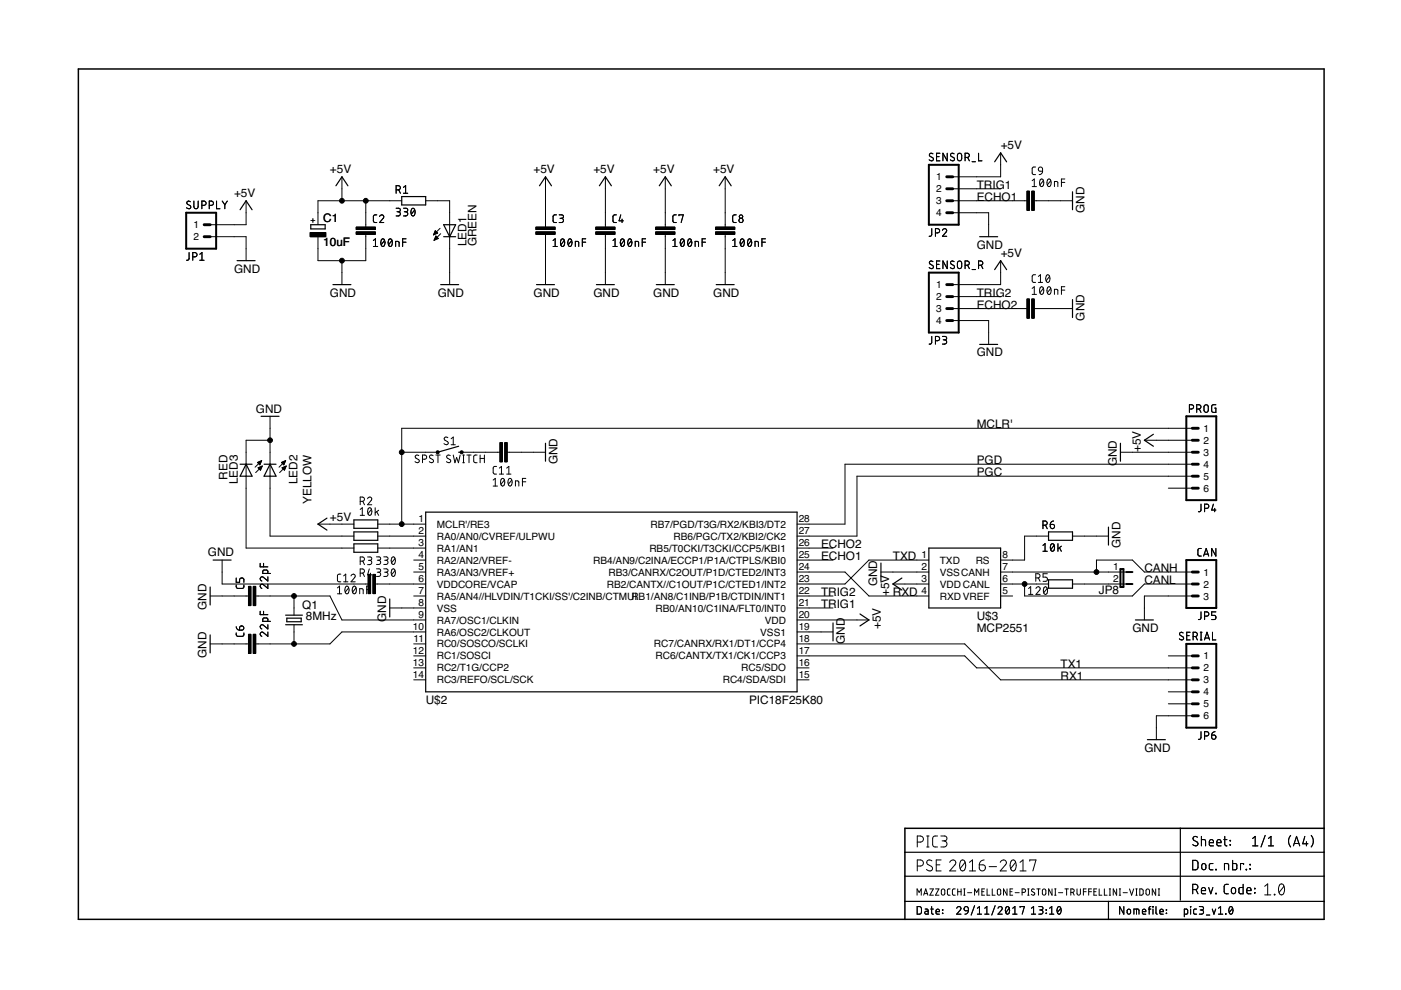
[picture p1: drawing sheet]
<svg xmlns="http://www.w3.org/2000/svg" width="297mm" height="210mm" viewBox="0 0 297 210" stroke-linecap="round" stroke-linejoin="round" font-family="sans-serif">
<g fill="none" stroke="#000" stroke-width=".21">
<path d="M72.5 37.5v5.1M85.5 39.7l.5-.3v1.6M115.7 37.5v10.7M128.4 37.5v10.7M141.1 37.5v10.7M153.8 37.5v10.7M197.8 32.6a.41 .41 0 0 0-.6-.1 .41 .41 0 0 0-.1 .6l.6 .3a.38 .38 0 0 1 .1 .5 .38 .38 0 0 1-.5 .2l-.3-.2M198.6 33.2h.5M199.3 32.5h-.7v1.6h.7M200.8 32.5v1.6l-.9-1.6v1.6M202.3 32.6a.41 .41 0 0 0-.6 0 .41 .41 0 0 0 0 .6l.5 .2a.44 .44 0 0 1-.1 .7 .44 .44 0 0 1-.6-.2M203.1 32.6l.3-.1 .4 .1 .1 1.1a.46 .46 0 0 1-.5 .4 .46 .46 0 0 1-.4-.4z"/>
<path d="M204.6 33.4h.5a.44 .44 0 0 0 .4-.5 .44 .44 0 0 0-.4-.4h-.5v1.6M205.1 33.4l.4 .7M206.1 34.3h.7M207.5 32.5v1.6h.7M212.2 32.4v5.1h-10.2M218.8 38.3l.5-.3v1.6M218.8 39.6h1M219.6 35.4h-.5l-.3 .4 .1 1 .2 .2h.5M220.3 35.5l.3-.1 .3 .1 .1 .8-.7-.1-.1-.3zM220.6 38.1l.3-.1a.95 .95 0 0 1 0 1.6 1 1 0 0 1-.3-1.5zM221 36.3l-.1 .4-.6 .3M221.2 38.3l-.7 .9"/>
<path d="M222.2 38.1l.2-.1a.95 .95 0 0 1 0 1.6 1 1 0 0 1-.2-1.5zM222.8 38.3l-.7 .9M223.6 39.6v-1.1l.7 .1v1M225 38.7h.8M225.8 38h-.8v1.6M40.1 53.6v1.4l-.6 .2M40.4 42.8a.41 .41 0 0 0-.6-.1 .41 .41 0 0 0-.1 .5l.6 .4a.41 .41 0 0 1 0 .6 .41 .41 0 0 1-.6 0l-.2-.2M40.9 54.5h.4a.46 .46 0 0 0 .5-.5 .46 .46 0 0 0-.5-.4h-.4v1.6M41.1 42.6v1.2a.46 .46 0 0 0 .5 .5 .46 .46 0 0 0 .4-.5v-1.2M42.4 55.2h.9M42.4 53.9l.4-.3v1.6M42.8 43.5h.4a.46 .46 0 0 0 .5-.4 .46 .46 0 0 0-.5-.5h-.4v1.7"/>
<path d="M44.4 43.5h.4a.46 .46 0 0 0 .5-.4 .46 .46 0 0 0-.5-.5h-.4v1.7M44.6 50.2h7.6v5.1M45.9 42.6v1.7h.7M47.1 42.6l.6 .8M47.7 43.4v.9M48.2 42.6l-.5 .8M52.2 42.6v5h-7.6M72.5 55.3v5M77.6 49.7v5.6h-10.2v-5.1M77.6 42.6v5.6M79.2 51l.4-.4v1.7M79.2 52.3h.9"/>
<path d="M79.9 45.6l-.6 .1-.1 .2v1.1l.2 .2h.5M80.5 45.9a.45 .45 0 0 1 .6-.3 .45 .45 0 0 1 .1 .7l-.7 .9h.9M80.9 50.7l.3-.1a.95 .95 0 0 1 0 1.7 1.04 1.04 0 0 1-.3-1.6zM81.5 51l-.7 .9M82.5 50.7l.2-.1a.97 .97 0 0 1 0 1.7 1.02 1.02 0 0 1-.2-1.6zM83.1 51l-.7 .9M83.9 52.3v-1.1l.7 .1v1M84 44.2h.5a.37 .37 0 0 1 .4 .3 .37 .37 0 0 1-.4 .4h-.3M84 40.3h.4a.44 .44 0 0 0 .5-.5 .44 .44 0 0 0-.5-.4h-.4v1.6M84.4 44.9a.44 .44 0 0 1 .5 .4 .44 .44 0 0 1-.5 .5h-.4M84.5 40.3l.4 .7M85.2 42.6h-17.8v5"/>
<path d="M85.4 51.4h.7M85.5 41h.9M85.6 44.2h.5a.37 .37 0 0 1 .4 .3 .37 .37 0 0 1-.4 .4h-.4M86 44.9a.44 .44 0 0 1 .5 .4 .44 .44 0 0 1-.5 .5h-.4M86.1 50.6h-.7v1.7M87.3 44.3l.3-.1a.97 .97 0 0 1 0 1.6 1 1 0 0 1-.3-1.5zM87.9 44.5l-.7 .9M90.3 42.6h5v17.7M91.9 49.7h.2M92 49.6h.4M92.1 49.5h.6M92.1 50.9h.1"/>
<path d="M92.1 50.8h.3M92.1 49.3h.6M92.2 49.2h.4M92.2 50.7h.5M92.2 49.1h.3M92.2 50.5h.7M92.3 49h.1M92.3 50.4h.5M92.3 48.9l.5 .5-.9 .4zM92.3 50.3h.4M92.4 50.2h.2M92.4 50.1l-.4 .8"/>
<path d="M92.4 50.1l.5 .5M92.4 50.1h.1M92.9 50.6l-.9 .3M93.3 48.4l-1.4 1.4M93.4 49.6l-1.4 1.3M115.7 49.7v10.6M117.3 52.3h.9M117.3 51l.4-.4v1.7M118 45.6h-.5l-.2 .3v1.1l.2 .2h.5M118.6 45.6h.5a.37 .37 0 0 1 .4 .3 .37 .37 0 0 1-.4 .4h-.4M119 50.7l.3-.1a.97 .97 0 0 1 0 1.7 1.02 1.02 0 0 1-.3-1.6zM119 46.3a.44 .44 0 0 1 .5 .4 .44 .44 0 0 1-.5 .5h-.4"/>
<path d="M119.6 51l-.7 .9M120.6 50.7l.2-.1a.97 .97 0 0 1 0 1.7 1.02 1.02 0 0 1-.2-1.6zM121.2 51l-.7 .9M122 52.3v-1.1l.7 .1v1M123.5 51.4h.7M124.2 50.6h-.7v1.7M128.4 49.7v10.6M130 52.3h.9M130 51l.4-.4v1.7M130.7 45.6h-.5l-.2 .3v1.1l.2 .2h.5M131.6 45.6l-.3 1.2h.9M131.7 50.7l.3-.1a.97 .97 0 0 1 0 1.7 1.02 1.02 0 0 1-.3-1.6z"/>
<path d="M131.9 46.5v.7M132.3 51l-.7 .9M133.3 50.7l.2-.1a.97 .97 0 0 1 0 1.7 1.02 1.02 0 0 1-.2-1.6zM133.9 51l-.7 .9M134.7 52.3v-1.1l.7 .1v1M136.2 51.4h.7M136.9 50.6h-.7v1.7M141.1 49.7v10.6M142.7 52.3h.9M142.7 51l.4-.4v1.7M143.4 45.6h-.5l-.2 .3v1.1l.2 .2h.5M144 45.7v-.1h.9l-.5 1.6"/>
<path d="M144.4 50.7l.3-.1a.97 .97 0 0 1 0 1.7 1.02 1.02 0 0 1-.3-1.6zM145 51l-.7 .9M146 50.7l.2-.1a.97 .97 0 0 1 0 1.7 1.02 1.02 0 0 1-.2-1.6zM146.6 51l-.7 .9M147.4 52.3v-1.1l.7 .1v1M148.9 51.4h.7M149.6 50.6h-.7v1.7M153.8 49.7v10.6M155.3 52.3h1M155.3 51l.5-.4v1.7M156.1 45.6h-.5l-.3 .3 .1 1.1 .2 .2h.5M157.1 50.7l.3-.1a.97 .97 0 0 1 0 1.7 1.02 1.02 0 0 1-.3-1.6z"/>
<path d="M157.7 51l-.7 .9M158.7 50.7l.2-.1a.95 .95 0 0 1 0 1.7 1.04 1.04 0 0 1-.2-1.6zM159.3 51l-.7 .9M160.1 52.3v-1.1l.7 .1v1M161.5 51.4h.8M162.3 50.6h-.8v1.7M197.5 48.5v1.4l-.5 .2M197.8 55.5l-.2-.1a.37 .37 0 0 0-.5 .1 .37 .37 0 0 0 .1 .5l.5 .3a.38 .38 0 0 1 .1 .5 .38 .38 0 0 1-.5 .1l-.3-.2M198.3 49.4h.5a.46 .46 0 0 0 .4-.5 .46 .46 0 0 0-.4-.4h-.5v1.6M198.6 56h.5M199.3 55.3h-.7v1.7h.7M199.8 48.8a.45 .45 0 0 1 .7-.3 .45 .45 0 0 1 .1 .7l-.8 .9h.9"/>
<path d="M200.8 55.3v1.7l-.9-1.7v1.7M202 42.6h15.7M202 40h10.2M202 45.1h7.6v5.1M202.3 55.5l-.2-.1a.38 .38 0 0 0-.5 .1 .38 .38 0 0 0 .1 .5l.5 .3a.44 .44 0 0 1-.1 .7 .44 .44 0 0 1-.6-.3M203.1 55.5l.3-.2 .4 .2 .1 1a.46 .46 0 0 1-.5 .5 .46 .46 0 0 1-.4-.5zM204.6 56.2h.5a.46 .46 0 0 0 .4-.4 .46 .46 0 0 0-.4-.5h-.5v1.7M205.1 56.2l.4 .8M206.1 57.1h.7M207.5 56.2h.4a.46 .46 0 0 0 .5-.4 .46 .46 0 0 0-.5-.5h-.4v1.7M208 56.2l.4 .8M212.2 55.3v5h-10.2"/>
<path d="M219.3 42.6h8.1M219.6 58.3h-.5l-.3 .3 .1 1.1 .2 .2h.5M220.2 59.9h.8M220.2 58.6l.4-.3v1.6M221.9 58.4l.3-.1a.97 .97 0 0 1 0 1.6 1.02 1.02 0 0 1-.3-1.5zM222.5 58.6l-.7 .9M197.5 71.3v1.4l-.2 .2-.3 .1M198.3 72.2h.5a.46 .46 0 0 0 .4-.4 .46 .46 0 0 0-.4-.5h-.5v1.7M199.8 71.3h.6a.36 .36 0 0 1 .3 .4 .36 .36 0 0 1-.3 .4h-.4M200.3 72.1a.46 .46 0 0 1 .4 .4 .46 .46 0 0 1-.4 .5h-.5M202 62.9h10.2M202 65.4h15.7"/>
<path d="M202 68h7.6v5M218.8 61.2l.5-.4v1.6M218.8 62.4h1M219.3 65.4h8.1M220.6 60.9l.3-.1a.97 .97 0 0 1 0 1.6 1.02 1.02 0 0 1-.3-1.5zM221.2 61.2l-.7 .9M222.2 60.9l.2-.1a.97 .97 0 0 1 0 1.6 1.02 1.02 0 0 1-.2-1.5zM222.8 61.2l-.7 .9M223.6 62.4v-1.1l.7 .2v.9M225 61.5h.8M225.8 60.8h-.8v1.6M54.6 98l.5 .6"/>
<path d="M54.6 98.1h.7M54.7 99.2l.9-.4-.4 .9zM54.7 98.2h.5M54.8 99.2h.7M54.8 99.3h.6M54.8 98h.6M54.8 98.3h.4M54.9 99.4h.5M55 98.4h.1M55 99.5h.3M55.1 99h.4M55.1 98.6h.1"/>
<path d="M55.1 97.8h.3M55.2 99.6h.1M55.4 98.9h.2M55.4 97.7h.1M55.5 97.7l-1.4 1.4M55.5 97.7l-.4 .9M55.5 97.7l-.9 .3M55.6 98.8l-1.4 1.4M57.3 93.3h-5.1v22.9h22.8M57.3 88.3v25.4h17.7M59.7 98l.5 .6M59.7 98.1h.7"/>
<path d="M59.8 99.2l.9-.4-.4 .9zM59.8 98.2h.5M59.9 99.2h.6M59.9 99.3h.6M59.9 98h.5M59.9 98.3h.4M60 99.4h.4M60 98.4h.2M60.1 99.5h.3M60.2 99h.4M60.2 98.6h.1M60.2 97.8h.3"/>
<path d="M60.2 99.6h.1M60.4 98.9h.2M60.5 97.7h.1M60.6 97.7l-1.4 1.4M60.6 97.7l-.4 .9M60.6 97.7l-.9 .3M60.7 98.8l-1.4 1.4M85.2 95.9h7.6M88.8 96.6a.41 .41 0 0 0-.6-.1 .41 .41 0 0 0-.1 .6l.6 .3a.37 .37 0 0 1 .1 .5 .37 .37 0 0 1-.5 .2l-.3-.2M89.6 97.4h.4a.44 .44 0 0 0 .5-.5 .44 .44 0 0 0-.5-.4h-.4v1.6M91.8 96.6a.41 .41 0 0 0-.6-.1 .41 .41 0 0 0 0 .7l.5 .2a.41 .41 0 0 1 .1 .6 .41 .41 0 0 1-.6 0l-.2-.1M92.4 96.5h.9"/>
<path d="M92.9 96.5v1.6M95 92.8a.42 .42 0 0 0-.6-.1 .42 .42 0 0 0-.1 .6l.5 .3a.4 .4 0 0 1 .1 .6 .4 .4 0 0 1-.6 0l-.2-.1M95.5 96.6a.41 .41 0 0 0-.6-.1 .41 .41 0 0 0-.1 .6l.6 .3a.37 .37 0 0 1 .1 .5 .37 .37 0 0 1-.5 .2l-.3-.2M95.7 93l.4-.3v1.6M95.7 94.3h.8M96.1 96.5l.4 1.6 .3-1.1 .4 1.1 .4-1.6M97.9 95.9h8.1M98.1 96.5h.4M98.1 98.1h.4M98.3 96.5v1.6M99 96.5h.9M99.4 96.5v1.6"/>
<path d="M101.2 96.5h-.6l-.2 .3 .1 1.1 .1 .2h.6M101.8 96.5v1.6M101.8 97.2h.9M102.7 96.5v1.6M105.3 98.9h-.5l-.2 .4v1l.2 .2h.5M105.9 99.3l.4-.4v1.6M107.4 99.3l.5-.4v1.6M107.5 95.9h8.2M237.6 95.9h15.2M242.6 93.3h10.2M252.2 86.7h.4a.46 .46 0 0 0 .5-.4 .46 .46 0 0 0-.5-.5h-.4v1.6M252.8 90.8h-167.6v20.3"/>
<path d="M252.8 98.4h-73.6v12.7h-10.2M253.7 86.7h.5a.46 .46 0 0 0 .4-.4 .46 .46 0 0 0-.4-.5h-.5v1.6M254.3 86.7l.3 .7M255.4 85.9l.3-.1 .4 .1 .1 1.1a.46 .46 0 0 1-.5 .4 .46 .46 0 0 1-.4-.4zM257.8 85.8h-.7l-.2 .2v1.1l.2 .3h.7v-.9h-.3M47.1 118.7v5.1h31M55.2 119.4v.8h1.6M55.9 119.4v.8M67.4 111.1h7.6M76.4 106.3h.4a.46 .46 0 0 0 .5-.5 .46 .46 0 0 0-.5-.4h-.4v1.6M76.4 119h.4a.44 .44 0 0 0 .5-.5 .44 .44 0 0 0-.5-.4h-.4v1.6M76.4 108l.4-.3v1.6"/>
<path d="M76.4 109.3h.9M76.9 106.3l.4 .7M76.9 119l.4 .7M77.9 105.7a.44 .44 0 0 1 .7-.3 .44 .44 0 0 1 .1 .7l-.8 .9h.9M77.9 118.1h.6a.36 .36 0 0 1 .3 .3 .36 .36 0 0 1-.3 .4h-.4M78.1 107.8l.3-.1a.93 .93 0 0 1 0 1.6 1.02 1.02 0 0 1-.3-1.5zM78.4 118.8a.46 .46 0 0 1 .4 .5 .46 .46 0 0 1-.4 .4h-.5M78.7 108l-.7 .9M79.5 107.7v1.6M79.8 118.1h.5a.36 .36 0 0 1 .4 .3 .36 .36 0 0 1-.4 .4h-.3M79.9 108.5l.4 .8M80.1 113.7h10.2"/>
<path d="M80.1 111.1h10.2M80.1 116.2h10.2M80.3 118.8a.44 .44 0 0 1 .4 .4 .44 .44 0 0 1-.4 .5h-.5M80.3 108.2l-.8 .5M81.4 118.1h.5a.36 .36 0 0 1 .4 .3 .36 .36 0 0 1-.4 .4h-.3M81.8 118.8a.44 .44 0 0 1 .5 .4 .44 .44 0 0 1-.5 .5h-.4M83.1 118.2l.3-.1a.95 .95 0 0 1 0 1.6 1 1 0 0 1-.3-1.5zM83.8 118.4l-.8 .9M87.7 118.7h2.6M104.6 101.8l.4-.4v1.7M104.6 103.1h.9M105.9 100.5h.9"/>
<path d="M106.3 101.5l.3-.1a.97 .97 0 0 1 0 1.7 1.03 1.03 0 0 1-.3-1.6zM106.9 101.8l-.7 .9M107.4 100.5h.9M107.9 101.5l.2-.1a.97 .97 0 0 1 0 1.7 1.03 1.03 0 0 1-.2-1.6zM108.5 101.8l-.7 .9M109.3 103.1v-1.1l.7 .1v1M110.8 102.2h.7M111.5 101.4h-.7v1.7M169 118.7h7.6M169 116.2h7.6M196.9 118.7h-12.7l-5 5.1h-10.2M221.1 111.4h.5a.44 .44 0 0 0 .4-.5 .44 .44 0 0 0-.4-.4h-.5v1.6"/>
<path d="M221.1 115.6l.5-.3v1.6M221.1 116.9h.9M221.7 111.4l.3 .7M222.3 113.7h-5.1v5h-5M222.7 111.2h.5a.45 .45 0 0 1 .4 .5 .45 .45 0 0 1-.5 .4 .45 .45 0 0 1-.4-.5zM222.9 115.4l.2-.1a.95 .95 0 0 1 0 1.6 1 1 0 0 1-.2-1.5zM223.4 110.5l-.4 .1-.3 .6M223.5 115.6l-.7 .9M224.3 115.3v1.6M224.6 116.1l.4 .8M225 115.8l-.7 .6M227.4 113.7h7.6"/>
<path d="M247.7 103.5h5.1M252.8 101h-71.1v12.7h-12.7M254.6 106.9v1.4l-.5 .2M254.7 116.3h-.5l-.2 .3v1.1l.2 .2h.5M255.2 117.9l.5-1.6 .6 1.6M255.3 117.5h.8M255.4 107.8h.5a.44 .44 0 0 0 .4-.5 .44 .44 0 0 0-.4-.4h-.5v1.6M257.3 106.9l-.4 1.2h.9M257.5 107.8v.7M257.8 116.3v1.6l-.9-1.6v1.6M44.6 126.4h8.1M44.6 136.5h8.1"/>
<path d="M50.1 124v.5l.3 .3 1.1-.1 .2-.2v-.5M50.1 122.6v.9h.7v-.6a.47 .47 0 0 1 .5-.4 .47 .47 0 0 1 .4 .4v.6M50.1 134.2v.5l.3 .2h1.1l.2-.2v-.5M50.1 132.9l.3 .6 .4 .1M50.9 132.8a.46 .46 0 0 1 .8 .2 .46 .46 0 0 1-.4 .6h-.5zM54.2 126.4h15.8l2.5 5h17.8M55.2 129.6v.7h1.6M55.9 129.6v.7M56.8 123.9v.9l-.9-.8a.44 .44 0 0 0-.7 .1 .44 .44 0 0 0 .3 .7M56.8 122.3v.9l-.9-.8a.44 .44 0 0 0-.7 .2 .44 .44 0 0 0 .3 .6M56.8 121.6v-.6l-.2-.1h-.6l-.2 .1-.1 .6h1.6M56.8 134v.9l-.9-.7a.44 .44 0 0 0-.7 .1 .44 .44 0 0 0 .3 .6"/>
<path d="M56.8 132.5v.8l-.9-.7a.44 .44 0 0 0-.7 .1 .44 .44 0 0 0 .3 .6M56.8 131.7v-.5l-.2-.2h-.6l-.2 .2-.1 .5h1.6M62.3 126.4v4M62.3 132.5v4M71.5 124.7l.5-.4v1.6M71.5 125.9h1M72.3 121.7l-.7 .1-.1 .3 .1 1 .2 .2 .5 .1M72.9 123.4h.9M72.9 122.1l.4-.4v1.7M73.3 124.4l.3-.1a.95 .95 0 0 1 0 1.6 1.02 1.02 0 0 1-.3-1.5zM73.9 124.7l-.7 .8M74.4 122.1a.44 .44 0 0 1 .7-.3 .44 .44 0 0 1 .1 .7l-.8 .9h.9"/>
<path d="M74.9 124.4l.2-.1a.97 .97 0 0 1 0 1.6 .98 .98 0 0 1-.2-1.5zM75.5 124.7l-.7 .8M76.3 125.9v-1.1l.7 .1v1M76.4 121.5h.4a.44 .44 0 0 0 .5-.4 .44 .44 0 0 0-.5-.5h-.4v1.6M76.9 121.5l.4 .7M77.7 125h.8M78.3 120.6l-.4 1.3h.9M78.5 124.3h-.8v1.6M78.5 121.5v.7M79.6 123.8h10.7M79.8 120.6h.5a.36 .36 0 0 1 .4 .4 .36 .36 0 0 1-.4 .3h-.3M80.3 121.3a.44 .44 0 0 1 .4 .5 .44 .44 0 0 1-.4 .4h-.5"/>
<path d="M81.4 120.6h.5a.36 .36 0 0 1 .4 .4 .36 .36 0 0 1-.4 .3h-.3M81.8 121.3a.44 .44 0 0 1 .5 .5 .44 .44 0 0 1-.5 .4h-.4M82.6 128.9h7.7M83.1 120.7l.3-.1a.95 .95 0 0 1 0 1.6 1 1 0 0 1-.3-1.5zM83.8 121l-.8 .9M87.7 139.1h2.6M87.7 121.3h2.6M87.7 126.4h2.6M87.7 136.5h2.6M90.3 134h-17.8l-2.5 2.5h-15.8M169 139.1h35.5l2.6 2.5h45.7M169 136.5h35.5l7.7 7.6h40.6"/>
<path d="M169 121.3h10.2l5 5.1h12.7M169 126.4h7.6M169 134h7.6M169 131.4h15.2M169 128.9h7.6M186.8 121.3h10.1M189.3 123.8h7.6M212.2 121.3h26.6M212.2 123.8h10.1M212.2 126.4h2.5M217.2 123.8v2.6h22.9l2.5-2.6h10.2M218.1 124.8l.4-.4v1.6"/>
<path d="M218.1 126h.9M219.6 122.5h.4a.44 .44 0 0 0 .5-.4 .44 .44 0 0 0-.5-.5h-.4v1.7M219.6 124.8a.44 .44 0 0 1 .7-.4 .44 .44 0 0 1 .1 .7l-.8 .9h.9M220.2 122.5l.3 .8M221.4 124.5l.3-.1a.97 .97 0 0 1 0 1.6 1 1 0 0 1-.3-1.5zM222 124.8l-.7 .9M222.1 121.6h-1v.8h.6a.45 .45 0 0 1 .4 .4 .45 .45 0 0 1-.4 .5h-.6M227.4 123.8h11.4M232.5 121.3v-2.6h7.6l2.5 2.6h10.2M247.7 139.1h5.1M250.8 134.2l-.4-.2-.3 .4 .1 .2 .6 .4a.41 .41 0 0 1 0 .6 .41 .41 0 0 1-.6 0l-.2-.2M251.6 134.8h.5"/>
<path d="M252.3 134h-.7v1.7h.7M252.8 126.4h-10.2v5M253 135h.4a.46 .46 0 0 0 .5-.5 .46 .46 0 0 0-.5-.5h-.4v1.7M253.5 135l.4 .7M254.5 135.7h.3M254.5 134h.3M254.6 129.7v1.4l-.5 .3M254.7 134v1.7M255.4 135.7l.5-1.7 .6 1.7M255.4 130.6h.5a.46 .46 0 0 0 .4-.4 .46 .46 0 0 0-.4-.5h-.5v1.7M255.5 135.3h.8M257.1 134v1.7h.7"/>
<path d="M257.8 129.7h-.9v.8h.5a.45 .45 0 0 1 .4 .4 .45 .45 0 0 1-.4 .5h-.5M87.7 141.6h2.6M87.7 144.1h2.6M169 141.6h2.5M169 144.1h2.5M247.7 146.7h5.1M247.7 149.2h5.1M252.8 151.8h-7.6v5M254.6 155.1v1.4l-.2 .2-.3 .1M255.4 156h.5a.46 .46 0 0 0 .4-.4 .46 .46 0 0 0-.4-.5h-.5v1.7M256.9 155.9h.5a.45 .45 0 0 1 .4 .4 .45 .45 0 0 1-.5 .5 .45 .45 0 0 1-.4-.5zM257.6 155.1l-.6 .3-.1 .5"/>
<path d="M194.5 178.5h.6a.65 .65 0 0 0 .7-.6 .65 .65 0 0 0-.7-.7h-.6v2.4M196.5 177.2h.5M196.5 179.6h.5M196.7 177.2v2.4M198.8 177.2h-.5a.51 .51 0 0 0-.6 .6l.1 1.6 .3 .2h.7M199.5 177.2h.8a.52 .52 0 0 1 .5 .6 .52 .52 0 0 1-.5 .5h-.6M200.1 178.3a.65 .65 0 0 1 .7 .6 .65 .65 0 0 1-.7 .7h-.6M253.9 177.5a.51 .51 0 0 0-.8-.1 .51 .51 0 0 0 .1 .8l.6 .3a.46 .46 0 0 1 .1 .6 .46 .46 0 0 1-.6 .2l-.4-.2M254.7 178l.8 .1 .1 1.2M254.7 177.3v2M256.4 178.7h.9a.47 .47 0 0 0-.3-.7 .47 .47 0 0 0-.6 .5l.1 .7 .8 .1M258 178.7h.9a.47 .47 0 0 0-.3-.7 .47 .47 0 0 0-.6 .5l.1 .7 .8 .1"/>
<path d="M259.5 178h.6M259.7 177.3v1.7l.2 .3h.2M260.8 178.2l.1 .1zM260.8 179.1l.1 .1zM265.6 177.8l.5-.5v2M265.6 179.3h1.1M268.2 177.1l-.8 2.5M268.9 179.3h1.1M268.9 177.8l.6-.5v2M273.6 177.1a1.92 1.92 0 0 0 0 2.5M274.2 179.3l.7-2 .7 2M274.4 178.8h1"/>
<path d="M276.6 177.3l-.4 1.6h1.1M277 178.5v.8M278 177.1a1.92 1.92 0 0 1 0 2.5M194.4 189.8v-1.3l.5 .7 .4-.7v1.3M194.5 192.2h.6l.2 .3 .1 .9-.3 .4h-.6zM194.5 183.6h.6a.65 .65 0 0 0 .7-.6 .65 .65 0 0 0-.7-.7h-.6v2.4M195.8 189.8l.5-1.3 .4 1.3M196 189.5h.6M196.2 192.7l.4 .1 .2 .2v.8h-.6l-.1-.2v-.3l.7-.1M197.1 188.5h.8l-.8 1.3h.8M197.3 192.7h.6M197.5 192.2v1.5l.4 .1"/>
<path d="M197.6 182.5a.58 .58 0 0 0-.9-.1 .58 .58 0 0 0 0 .9l.8 .4a.59 .59 0 0 1 0 .9 .59 .59 0 0 1-.9-.1l-.2-.2M198.4 188.5h.7l-.7 1.3h.7M198.5 193.3h.7a.38 .38 0 0 0-.3-.5 .38 .38 0 0 0-.4 .3v.7h.7M198.5 183.4h.8M199.5 182.3h-1v2.4h1M199.7 188.6h.5l.1 .8a.37 .37 0 0 1-.3 .4 .37 .37 0 0 1-.4-.4zM199.8 193.6l.1 .1zM199.8 192.9l.1 .1zM201.4 182.8a.64 .64 0 0 1 .9-.5 .64 .64 0 0 1 .2 1.1l-1.1 1.3h1.2M201.4 188.5h-.4l-.1 .3v.8l.1 .2h.4M202.5 188.5h-.4l-.2 .3 .1 .8 .1 .2h.4M202.8 192.6a.44 .44 0 0 1 .7-.4 .44 .44 0 0 1 .1 .7l-.8 .9h1"/>
<path d="M203.1 188.5v1.3M203.1 189.1h.7M203.7 182.5a.62 .62 0 0 1 .8-.1 .62 .62 0 0 1 .2 .8 .99 .99 0 0 1-.8 1.4 1.68 1.68 0 0 1-.2-2.1zM203.8 188.5v1.3M204.3 188.5h.3M204.3 189.8h.3M204.5 188.5v1.3M204.5 192.3l.4-.1 .3 .1 .1 .8-.8-.1-.1-.3zM204.6 182.8l-1 1.3M205.1 189.3h.9M205.3 193.1l-.3 .6-.4 .1M205.5 184.7h1.3"/>
<path d="M205.5 182.8l.7-.5v2.4M206.6 189.8v-1.3l.5 .7 .4-.7v1.3M206.6 192l-.7 2M207.2 193.8h.9M207.2 192.6l.5-.4v1.6M207.6 183.4h.8a.65 .65 0 0 1 .5 .7 .65 .65 0 0 1-.7 .6 .65 .65 0 0 1-.6-.7zM208.2 189.1h.4M208.7 182.3l-.8 .3-.3 .8M208.7 188.5h-.5v1.3h.5M208.8 193.8h.9M208.8 192.6l.4-.4v1.6M209.3 188.5v1.3h.6"/>
<path d="M209.7 183.7h1.6M210.4 188.5v1.3h.6M211 192l-.7 2M211.6 188.6h.5l.1 .8a.36 .36 0 0 1-.4 .4 .36 .36 0 0 1-.3-.4zM211.6 192.6a.44 .44 0 0 1 .6-.4 .44 .44 0 0 1 .2 .7l-.8 .9h.9M212.1 182.8a.64 .64 0 0 1 .9-.5 .64 .64 0 0 1 .2 1.1l-1.1 1.3h1.3M213.4 192.3l.2-.1a.95 .95 0 0 1 0 1.6 1 1 0 0 1-.2-1.5zM213.5 188.5v1.3l-.7-1.3v1.3M214 192.6l-.7 .9M214.1 189.1h.5M214.4 182.5a.54 .54 0 0 1 .6-.1 .54 .54 0 0 1 .4 .5 1.34 1.34 0 0 1-.6 1.8 1.42 1.42 0 0 1-.4-2.2zM214.7 188.5h-.6v1.3h.6"/>
<path d="M214.7 193.8h.9M214.7 192.6l.5-.4v1.6M215.2 189.3h.9M215.3 182.8l-1 1.3M216.3 184.7h1.3M216.3 182.8l.6-.5v2.4M216.3 192.4v-.2h.9l-.5 1.6M216.7 189.2h.4a.37 .37 0 0 0 .3-.4 .37 .37 0 0 0-.3-.3h-.4v1.3M217.9 188.5h.3M217.9 189.8h.3M218 188.5v1.3M218.3 182.6v-.3h1.3l-.6 2.4"/>
<path d="M218.7 193.8h.9M218.7 192.6l.4-.4v1.6M219.3 188.6l-.4-.1-.2 .3 .5 .5a.36 .36 0 0 1 0 .5 .36 .36 0 0 1-.5-.2M219.8 188.5h.7M220.2 188.5v1.3M220.2 192.2h.6a.36 .36 0 0 1 .3 .4 .36 .36 0 0 1-.3 .3h-.4M220.7 192.9a.44 .44 0 0 1 .4 .5 .44 .44 0 0 1-.4 .4h-.5M221.1 188.6h.5l.1 .8a.37 .37 0 0 1-.3 .4 .37 .37 0 0 1-.4-.4zM221.8 192.9l.1 .1zM221.8 193.6l.1 .1zM222.5 193.8h.9M222.5 192.6l.5-.4v1.6"/>
<path d="M223.1 188.5v1.3l-.8-1.3v1.3M223.6 188.5h.3M223.6 189.8h.3M223.8 188.5v1.3M224.3 192.3l.3-.1a.95 .95 0 0 1 0 1.6 1 1 0 0 1-.3-1.5zM224.4 189.3h.9M224.9 192.6l-.7 .9M225.8 188.5h.7M226.1 188.5v1.3M227 189.2h.4a.37 .37 0 0 0 .4-.4 .37 .37 0 0 0-.4-.3h-.4v1.3M227.5 189.2l.3 .6M228.3 188.5v.9a.36 .36 0 0 0 .4 .4 .36 .36 0 0 0 .4-.4v-.9"/>
<path d="M229.7 189.1h.6M230.3 188.5h-.6v1.3M230.8 189.1h.6M231.4 188.5h-.6v1.3M231.9 189.1h.5M232.5 188.5h-.6v1.3h.6M233 188.5v1.3h.6M234.1 188.5v1.3h.6M235.2 188.5h.3M235.2 189.8h.3M235.3 188.5v1.3M236.7 188.5v1.3l-.7-1.3v1.3"/>
<path d="M237.3 188.5h.3M237.3 189.8h.3M237.4 188.5v1.3M238.1 189.3h.9M238.3 192.2v1.6l-.9-1.6v1.6M239.1 192.8h.5l.1 .7a.37 .37 0 0 1-.4 .3 .37 .37 0 0 1-.3-.3zM239.5 188.5l.4 1.3 .5-1.3M240.4 193.8v-1.1l1 .1 .1 1M240.8 188.5h.3M240.8 189.8h.3M241 188.5v1.3M241 192.7v1.1"/>
<path d="M241.7 188.5h.5l.2 .2v.9l-.2 .2h-.5zM242.2 193.3h.7a.38 .38 0 0 0-.2-.5 .38 .38 0 0 0-.5 .3l.1 .7h.6M243.1 188.6h.5l.1 .8a.37 .37 0 0 1-.4 .4 .37 .37 0 0 1-.3-.4zM243.5 192.7h.5M244 192.2l-.4 .3v1.3M244.4 192.2l.1 .1zM244.5 192.7v1.1M245 188.5v1.3l-.7-1.3v1.3M245.1 192.2v1.4l.3 .2M245.6 188.5h.3M245.6 189.8h.3M245.7 188.5v1.3"/>
<path d="M245.9 193.3h.7a.38 .38 0 0 0-.2-.5 .38 .38 0 0 0-.5 .3l.1 .7h.6M247.3 193.6l.1 .1zM247.3 192.9l.1 .1zM251.1 193.8l.7-.1v-.7l-.1-.2-.6-.1v1.7M252.4 192.2l.1 .1zM252.4 192.7v1.1M252.9 188.6h.5a.56 .56 0 0 0 .6-.5 .56 .56 0 0 0-.6-.6h-.5v2M252.9 182.4h.7l.4 .4v1.2l-.4 .4h-.7zM253.6 188.6l.4 .9M253.7 192.7l-.5 .1-.1 .2 .1 .8h.5M254.3 192.2h.5a.36 .36 0 0 1 .4 .4 .36 .36 0 0 1-.4 .3h-.3M254.7 188.8h.9a.47 .47 0 0 0-.3-.6 .47 .47 0 0 0-.6 .4l.1 .8 .8 .1"/>
<path d="M254.7 192.9a.44 .44 0 0 1 .5 .5 .44 .44 0 0 1-.5 .4h-.4M254.9 183.2l.3-.1 .3 .1 .2 .8a.44 .44 0 0 1-.5 .4 .44 .44 0 0 1-.4-.4zM255.8 194h.7M256.3 188.2l.4 1.3 .5-1.3M257 192.7l.4 1.1 .3-1.1M257.2 183.1h-.6l-.2 .3v.8l.2 .2h.6M257.8 184.3l.1 .1zM257.8 189.4l.1 .1zM258.3 193.8h.9M258.3 192.6l.5-.4v1.6M259.6 184.4v-1.3h.7l.2 .2v1.1M259.8 193.7l.1 .1z"/>
<path d="M260.4 187.5h-.6l-.3 .4 .1 1.3 .2 .3h.6M260.7 192.3l.3-.1a.95 .95 0 0 1 0 1.6 1 1 0 0 1-.3-1.5zM261.2 188.3l.3-.1 .3 .1 .2 .8a.46 .46 0 0 1-.5 .4 .46 .46 0 0 1-.4-.4zM261.3 182.4v2h.7l.2-.2v-.9l-.2-.2h-.7M261.3 192.6l-.7 .9M263.6 187.5v2h-.7l-.2-.2v-.9l.2-.2h.7M263.7 183.3v-.2h-.7v1.3M264.2 184.3l.1 .1zM264.4 188.8h.8a.47 .47 0 0 0-.3-.6 .47 .47 0 0 0-.5 .4l.1 .8 .7 .1M265 183.3l.1 .1zM265 184.1l.1 .2zM266 189.2l.1 .1z"/>
<path d="M266 188.3l.1 .1zM268.1 187.9l.7-.5v2.3M268.1 189.7h1.3M270.2 189.6l.1 .1zM271.3 187.6a.62 .62 0 0 1 .8-.1 .62 .62 0 0 1 .2 .8 .99 .99 0 0 1-.7 1.4 1.65 1.65 0 0 1-.3-2.1zM272.2 187.9l-1 1.3"/>
<circle cx="157.1" cy="46.7" r=".46"/>
<circle cx="157.1" cy="45.9" r=".37"/>
</g>
<path d="M16.6 14.6h264.1v180.3h-264.1zM280.7 175.6h-88.8v19.3" fill="none" stroke="#000" stroke-width=".32"/>
<g fill="none" stroke="#000" stroke-width=".25">
<path d="M71.2 39.4l1.3-1.9 1.3 1.9M114.4 39.4l1.3-1.9 1.2 1.9M127.1 39.4l1.3-1.9 1.2 1.9M139.8 39.4l1.3-1.9 1.2 1.9M152.5 39.4l1.3-1.9 1.2 1.9M210.9 34.3l1.3-1.9 1.2 1.9M50.3 55.3h3.8M50.9 44.5l1.3-1.9 1.2 1.9M65.9 47.6h3v.9h-3zM85.2 41.7h5.1v1.8h-5.1zM94.1 47.6h2.5l-1.3 2.6zM94.1 50.2h2.5"/>
<path d="M207.7 50.2h3.8M210.9 57.2l1.3-1.9 1.2 1.9M227.4 40.7v3.8M70.6 60.3h3.8M93.4 60.3h3.8M113.7 60.3h3.9M126.4 60.3h3.9M139.1 60.3h3.9M151.8 60.3h3.9M207.7 73h3.8M227.4 63.5v3.8M50.9 98.4h2.5"/>
<path d="M52.2 98.4l1.2 2.6h-2.5zM55.4 88.3h3.8M56 98.4h2.5M57.3 98.4l1.2 2.6h-2.5zM97.2 95.9h.7M97.2 94.6l-4.4 1.3M115.7 94v3.8M237.6 94v3.8M244.5 92.1l-1.9 1.2 1.9 1.3M45.2 118.7h3.8M69.3 109.9l-1.9 1.2 1.9 1.3M75 112.8h5.1v1.8h-5.1z"/>
<path d="M75 110.2h5.1v1.8h-5.1zM75 115.3h5.1v1.8h-5.1zM90.3 108.6h78.7v38.1h-78.7zM186.8 119.4v3.8M196.9 116.2h15.3v12.7h-15.3zM222.3 112.8h5.1v1.8h-5.1zM235 111.8v3.8M44.6 124.5v3.8M44.6 134.6v3.8M60.6 130.4h3.5M60.6 132.5h3.5M60.8 131.1h3.1v.7h-3.1z"/>
<path d="M82.6 127v3.8M176.6 132.1v3.8M182.3 130.2l1.9 1.2-1.9 1.3M191.2 122.6l-1.9 1.2 1.9 1.3M222.3 122.9h5.1v1.8h-5.1zM240.7 131.4h3.8M243.3 156.8h3.8M250.3 175.6v15.3M191.9 180.7h88.8M191.9 185.8h88.8M191.9 191.1h88.8M235 191.1v3.8"/>
</g>
<g fill="#000" stroke="#000" stroke-width=".21">
<path d="M65.8 49.3h3.3v.9h-3.3zM75.5 49.2h4.1v.5h-4.1zM75.5 48.2h4.1v.5h-4.1zM113.6 49.2h4.1v.5h-4.1zM113.6 48.2h4.1v.5h-4.1zM126.3 49.2h4.1v.5h-4.1zM126.3 48.2h4.1v.5h-4.1zM139 49.2h4.1v.5h-4.1zM139 48.2h4.1v.5h-4.1zM151.7 49.2h4.1v.5h-4.1zM151.7 48.2h4.1v.5h-4.1zM217.7 40.5h.5v4.1h-.5z"/>
<path d="M218.8 40.5h.5v4.1h-.5zM217.7 63.4h.5v4.1h-.5zM218.8 63.4h.5v4.1h-.5zM106 93.9h.5v4h-.5zM107 93.9h.5v4h-.5zM52.7 124.3h.5v4.1h-.5zM52.7 134.5h.5v4.1h-.5zM53.7 124.3h.5v4.1h-.5zM53.7 134.5h.5v4.1h-.5zM78.1 121.8h.5v4.1h-.5zM79.1 121.8h.5v4.1h-.5z"/>
</g>
<path d="M196.9 34.9h6.4v12.7h-6.4zM39.5 45.1h6.3v7.6h-6.3zM196.9 57.8h6.4v12.7h-6.4zM251.5 88.3h6.4v17.7h-6.4zM251.5 118.7h6.4v10.2h-6.4zM237.6 120.6h.6v3.9h-.6zM238.8 121.3h1.3M238.8 123.8h1.3M251.5 136.5h6.4v17.8h-6.4z" fill="none" stroke="#000" stroke-width=".42"/>
<g fill="none" stroke="#000" stroke-width=".61">
<path d="M200.7 37.5h1.3M43.3 50.2h1.3M43.3 47.6h1.3M200.7 42.6h1.3M200.7 40h1.3M200.7 45.1h1.3M200.7 65.4h1.3M200.7 62.9h1.3M200.7 60.3h1.3M200.7 68h1.3M252.8 95.9h1.3M252.8 93.3h1.3"/>
<path d="M252.8 90.8h1.3M252.8 98.4h1.3M252.8 101h1.3M252.8 103.5h1.3M252.8 139.1h1.3M252.8 126.4h1.3M252.8 123.8h1.3M252.8 121.3h1.3M252.8 144.1h1.3M252.8 141.6h1.3M252.8 149.2h1.3M252.8 146.7h1.3"/>
<path d="M252.8 151.8h1.3"/>
</g>
<g fill="#000" stroke="#000" stroke-width=".21">
<circle cx="72.5" cy="55.3" r=".51"/>
<circle cx="72.5" cy="42.6" r=".51"/>
<circle cx="77.6" cy="42.6" r=".51"/>
<circle cx="57.3" cy="93.3" r=".51"/>
<circle cx="85.2" cy="95.9" r=".51"/>
<circle cx="92.8" cy="95.9" r=".32"/>
<circle cx="97.9" cy="95.9" r=".32"/>
<circle cx="85.2" cy="111.1" r=".51"/>
<circle cx="62.3" cy="126.4" r=".51"/>
<circle cx="62.3" cy="136.5" r=".51"/>
<circle cx="217.2" cy="123.8" r=".51"/>
<circle cx="232.5" cy="121.3" r=".51"/>
</g>
<g font-size="2.5">
<text x="212.2" y="31.6">+5V</text>
<text x="49.6" y="41.8">+5V</text>
<text x="69.9" y="36.7">+5V</text>
<text x="113.1" y="36.7">+5V</text>
<text x="125.8" y="36.7">+5V</text>
<text x="138.5" y="36.7">+5V</text>
<text x="151.2" y="36.7">+5V</text>
<text x="207.1" y="40">TRIG1</text>
<text x="68.5" y="47.2">C1</text>
<text x="207.1" y="42.6">ECHO1</text>
<text x="229.9" y="45.1" transform="rotate(-90 229.9 45.1)">GND</text>
<text x="68.5" y="52.2">10uF</text>
<text x="98.9" y="52.2" transform="rotate(-90 98.9 52.2)">LED1</text>
<text x="101.1" y="52.2" transform="rotate(-90 101.1 52.2)">GREEN</text>
<text x="207.1" y="52.7">GND</text>
<text x="49.6" y="57.8">GND</text>
<text x="212.2" y="54.5">+5V</text>
<text x="69.9" y="62.9">GND</text>
<text x="92.8" y="62.9">GND</text>
<text x="113.1" y="62.9">GND</text>
<text x="125.8" y="62.9">GND</text>
<text x="138.5" y="62.9">GND</text>
<text x="151.2" y="62.9">GND</text>
<text x="207.1" y="62.9">TRIG2</text>
<text x="207.1" y="65.4">ECHO2</text>
<text x="229.9" y="68" transform="rotate(-90 229.9 68)">GND</text>
<text x="207.1" y="75.6">GND</text>
<text x="54.2" y="87.5">GND</text>
<text x="207.1" y="90.8">MCLR'</text>
<text x="241.9" y="95.9" transform="rotate(-90 241.9 95.9)">+5V</text>
<text x="48.2" y="101.7" transform="rotate(-90 48.2 101.7)">RED</text>
<text x="118.2" y="98.4" transform="rotate(-90 118.2 98.4)">GND</text>
<text x="207.1" y="98.4">PGD</text>
<text x="207.1" y="101">PGC</text>
<text x="236.8" y="98.9" transform="rotate(-90 236.8 98.9)">GND</text>
<text x="50.4" y="102.6" transform="rotate(-90 50.4 102.6)">LED3</text>
<text x="63.1" y="102.6" transform="rotate(-90 63.1 102.6)">LED2</text>
<text x="66" y="106.8" transform="rotate(-90 66 106.8)">YELLOW</text>
<text x="69.9" y="110.4">+5V</text>
<text x="44.1" y="118">GND</text>
<text x="174.1" y="118.7">ECHO1</text>
<text x="174.1" y="116.2">ECHO2</text>
<text x="189.3" y="118.7">TXD</text>
<text x="237.6" y="116.2" transform="rotate(-90 237.6 116.2)">GND</text>
<text x="186" y="124.3" transform="rotate(-90 186 124.3)">GND</text>
<text x="233" y="125.9">JP8</text>
<text x="242.6" y="121.3">CANH</text>
<text x="242.6" y="123.8">CANL</text>
<text x="43.8" y="129.4" transform="rotate(-90 43.8 129.4)">GND</text>
<text x="64.1" y="129.2">Q1</text>
<text x="64.9" y="131.4">8MHz</text>
<text x="81.9" y="131.9" transform="rotate(-90 81.9 131.9)">GND</text>
<text x="174.1" y="128.9">TRIG1</text>
<text x="174.1" y="126.4">TRIG2</text>
<text x="188.5" y="126.4" transform="rotate(-90 188.5 126.4)">+5V</text>
<text x="189.3" y="126.4">RXD</text>
<text x="207.1" y="131.4">U$3</text>
<text x="179.1" y="136.5" transform="rotate(-90 179.1 136.5)">GND</text>
<text x="186.8" y="133.4" transform="rotate(-90 186.8 133.4)">+5V</text>
<text x="207.1" y="134">MCP2551</text>
<text x="240.1" y="134">GND</text>
<text x="43.8" y="139.5" transform="rotate(-90 43.8 139.5)">GND</text>
<text x="224.9" y="141.6">TX1</text>
<text x="90.3" y="149.2">U$2</text>
<text x="158.8" y="149.2">PIC18F25K80</text>
<text x="224.9" y="144.1">RX1</text>
<text x="242.6" y="159.4">GND</text>
</g>
<g font-size="2.1">
<text x="198.5" y="38.2">1</text>
<text x="198.5" y="40.8">2</text>
<text x="198.5" y="43.3">3</text>
<text x="198.5" y="45.9">4</text>
<text x="41" y="48.4">1</text>
<text x="41" y="50.9">2</text>
<text x="198.5" y="61.1">1</text>
<text x="198.5" y="63.6">2</text>
<text x="198.5" y="66.2">3</text>
<text x="198.5" y="68.7">4</text>
<text x="255.1" y="91.6">1</text>
<text x="255.1" y="94.1">2</text>
<text x="255.1" y="96.7">3</text>
<text x="255.1" y="99.2">4</text>
<text x="255.1" y="101.7">5</text>
<text x="255.1" y="104.3">6</text>
<text x="88.7" y="110.8">1</text>
<text x="88.7" y="113.3">2</text>
<text x="92.6" y="111.9">MCLR'/RE3</text>
<text x="137.9" y="111.9">RB7/PGD/T3G/RX2/KBI3/DT2</text>
<text x="169.3" y="113.3">27</text>
<text x="169.3" y="110.8">28</text>
<text x="88.7" y="115.8">3</text>
<text x="88.7" y="118.4">4</text>
<text x="92.6" y="114.4">RA0/AN0/CVREF/ULPWU</text>
<text x="92.6" y="117">RA1/AN1</text>
<text x="92.6" y="119.5">RA2/AN2/VREF-</text>
<text x="125.8" y="119.5">RB4/AN9/C2INA/ECCP1/P1A/CTPLS/KBI0</text>
<text x="137.7" y="117">RB5/T0CKI/T3CKI/CCP5/KBI1</text>
<text x="142.8" y="114.4">RB6/PGC/TX2/KBI2/CK2</text>
<text x="169.3" y="118.4">25</text>
<text x="169.3" y="115.8">26</text>
<text x="195.4" y="118.4">1</text>
<text x="199.3" y="119.5">TXD</text>
<text x="206.9" y="119.5">RS</text>
<text x="212.5" y="118.4">8</text>
<text x="88.7" y="120.9">5</text>
<text x="88.7" y="123.5">6</text>
<text x="92.6" y="122">RA3/AN3/VREF+</text>
<text x="92.6" y="124.6">VDDCORE/VCAP</text>
<text x="128.6" y="124.6">RB2/CANTX//C1OUT/P1C/CTED1/INT2</text>
<text x="129" y="122">RB3/CANRX/C2OUT/P1D/CTED2/INT3</text>
<text x="169.3" y="123.5">23</text>
<text x="169.3" y="120.9">24</text>
<text x="195.4" y="120.9">2</text>
<text x="195.4" y="123.5">3</text>
<text x="199.3" y="122">VSSCANH</text>
<text x="199.3" y="124.6">VDD CANL</text>
<text x="212.5" y="123.5">6</text>
<text x="212.5" y="120.9">7</text>
<text x="236" y="120.9">1</text>
<text x="236" y="123.5">2</text>
<text x="255.1" y="122">1</text>
<text x="255.1" y="124.6">2</text>
<text x="88.7" y="126">7</text>
<text x="88.7" y="131.1">9</text>
<text x="88.7" y="128.5">8</text>
<text x="92.6" y="127.1">RA5/AN4//HLVDIN/T1CKI/SS'/C2INB/CTMURIB1/AN8/C1INB/P1B/CTDIN/INT1</text>
<text x="92.6" y="129.7">VSS</text>
<text x="139" y="129.7">RB0/AN10/C1INA/FLT0/INT0</text>
<text x="169.3" y="128.5">21</text>
<text x="169.3" y="126">22</text>
<text x="169.3" y="131.1">20</text>
<text x="195.4" y="126">4</text>
<text x="199.3" y="127.1">RXD VREF</text>
<text x="212.5" y="126">5</text>
<text x="255.1" y="127.1">3</text>
<text x="87.5" y="133.6">10</text>
<text x="87.7" y="136.2">11</text>
<text x="92.6" y="134.7">RA6/OSC2/CLKOUT</text>
<text x="92.6" y="132.2">RA7/OSC1/CLKIN</text>
<text x="92.6" y="137.3">RC0/SOSCO/SCLKI</text>
<text x="138.6" y="137.3">RC7/CANRX/RX1/DT1/CCP4</text>
<text x="161.2" y="134.7">VSS1</text>
<text x="162.1" y="132.2">VDD</text>
<text x="169.3" y="136.2">18</text>
<text x="169.3" y="133.6">19</text>
<text x="87.5" y="138.7">12</text>
<text x="87.5" y="141.2">13</text>
<text x="87.5" y="143.8">14</text>
<text x="92.6" y="139.8">RC1/SOSCI</text>
<text x="92.6" y="142.4">RC2/T1G/CCP2</text>
<text x="139" y="139.8">RC6/CANTX/TX1/CK1/CCP3</text>
<text x="157.1" y="142.4">RC5/SDO</text>
<text x="169.3" y="143.8">15</text>
<text x="169.3" y="141.2">16</text>
<text x="169.3" y="138.7">17</text>
<text x="255.1" y="139.8">1</text>
<text x="255.1" y="142.4">2</text>
<text x="92.6" y="144.9">RC3/REFO/SCL/SCK</text>
<text x="153.2" y="144.9">RC4/SDA/SDI</text>
<text x="255.1" y="144.9">3</text>
<text x="255.1" y="147.4">4</text>
<text x="255.1" y="150">5</text>
<text x="255.1" y="152.5">6</text>
</g>
<text font-size="1.8" x="66.8" y="47.2" transform="rotate(-90 66.8 47.2)">+</text>
</svg>
